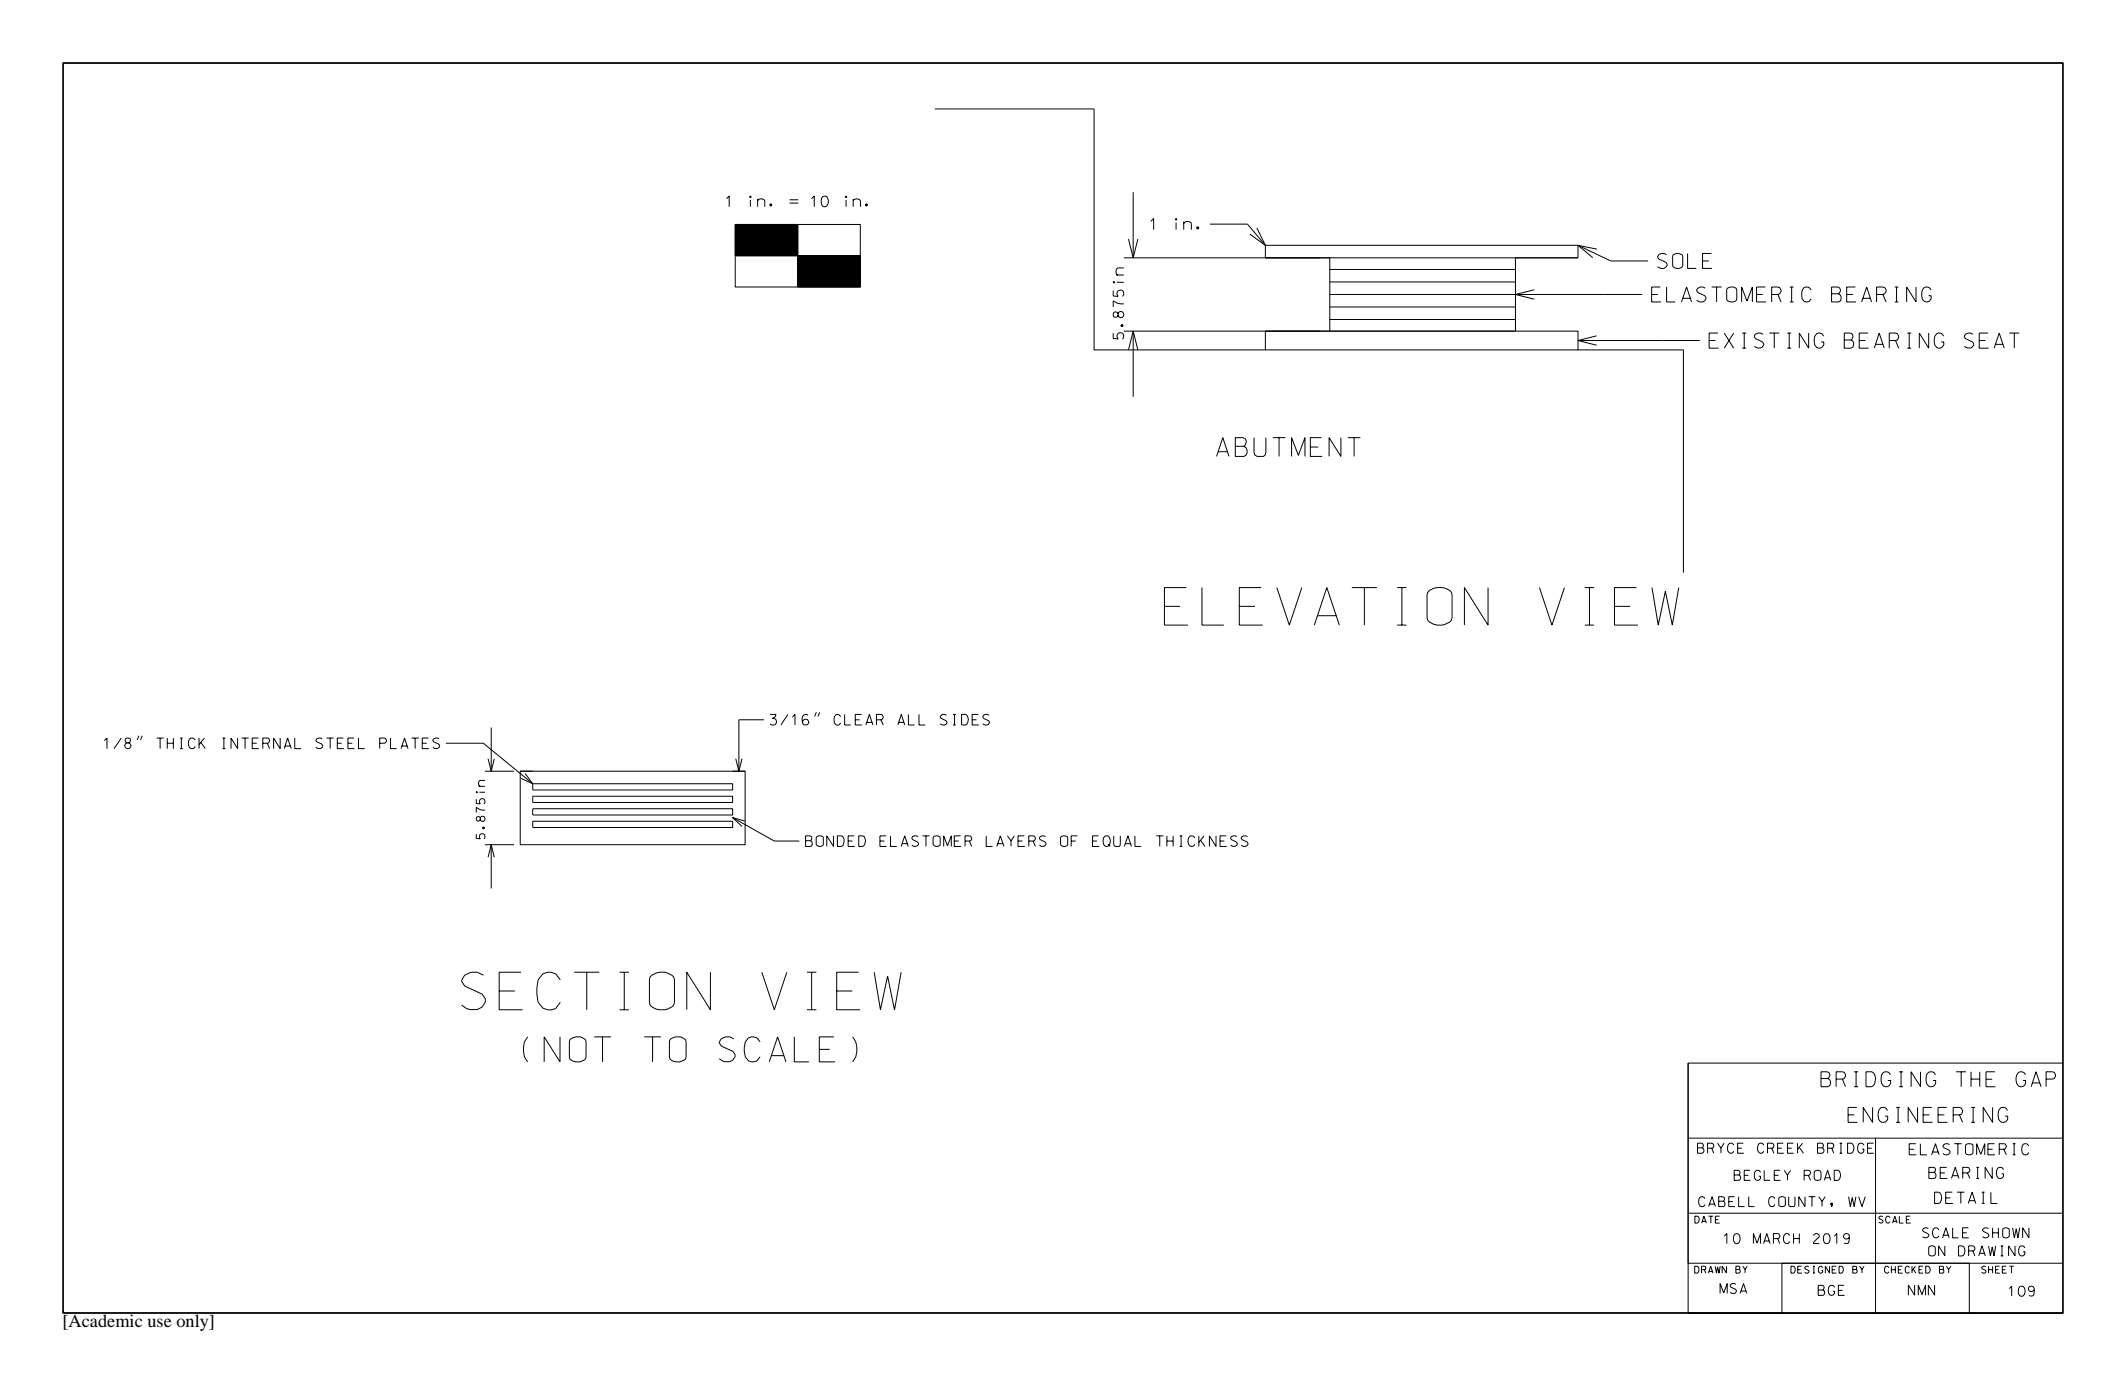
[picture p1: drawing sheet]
<svg xmlns="http://www.w3.org/2000/svg" width="432mm" height="279mm" viewBox="0 0 432 279" stroke-linecap="round" stroke-linejoin="round" font-family="sans-serif">
<path d="M12.8 266.3v.3h406.2v-253.8h-406.2v253.8" fill="none" stroke="#000" stroke-width=".25"/>
<g fill="none" stroke="#000" stroke-width=".2">
<path d="M12.8 12.7h406.2v254h-406.2zM189.9 22.1h32.3v48.9h34.8M230.2 39v13.4M149.3 51.9h.1M149.3 45.6h25.4v12.7h-25.4zM149.3 51.9h25.4M149.3 46.5l5.5 5.4 6.4-6.3 .8 .8-5.5 5.5M149.3 46.8l5.1 5.1 6.4-6.3 1.2 1.2-5.2 5.1M149.3 48.2l3.7 3.7 6.5-6.3 2.5 2.6-3.8 3.7M149.3 48.6l3.4 3.3 6.4-6.3 2.9 2.9-3.4 3.4M149.3 49.4l2.5 2.5 6.4-6.3 3.8 3.8M149.3 49.7l2.1 2.2 6.5-6.3 4.1 4.1"/>
<path d="M149.3 51.1l.8 .8 6.4-6.3 5.5 5.5-.8 .8M149.3 51.9l6.4-6.3 12.8 12.7M149.3 51.7l6.2-6.1 6.4 6.3M149.3 51.6l6-6 6.4 6.3M149.3 51.4l5.9-5.8 6.4 6.3M149.3 51.4l5.8-5.8 6.4 6.3M149.3 51.2l5.6-5.6 6.4 6.3 .7-.6M149.3 51l5.5-5.4 6.4 6.3M149.3 50.9l5.3-5.3 6.4 6.3M149.3 50.7l5.1-5.1 6.4 6.3M149.3 50.6l5-5 6.5 6.3 1.2-1.2M149.3 50.4l4.9-4.8 6.4 6.3"/>
<path d="M149.3 50.1l4.5-4.5 6.5 6.3M149.3 50l4.5-4.4 6.4 6.3M149.3 49.8l4.3-4.2 6.4 6.3M149.3 49.6l4.1-4 6.4 6.3M149.3 49.5l3.9-3.9 6.5 6.3M149.3 49.3l3.7-3.7 6.5 6.3M149.3 48.9l3.4-3.3 6.4 6.3M149.3 48.6l3-3 6.4 6.3M149.3 48.4l2.8-2.8 6.4 6.3M149.3 48.2l2.7-2.6 6.4 6.3M149.3 47.8l2.3-2.2 6.4 6.3M149.3 47.5l1.9-1.9 6.5 6.3 4.3-4.3"/>
<path d="M149.3 47.4l1.9-1.8 6.4 6.3 4.4-4.3M149.3 47.2l1.7-1.6 6.4 6.3M149.3 46.9l1.4-1.3 6.4 6.3M149.3 46.8l1.3-1.2 6.4 6.3M149.3 46.5l.9-.9 6.5 6.3M149.3 46.3l.7-.7 6.5 6.3M149.3 46.1l.5-.5 6.4 6.3M149.3 45.8l.3-.2 6.4 6.3M149.3 45.6l6.4 6.3M149.3 45.7l6.3 6.2M149.3 45.7l6.2 6.2M149.3 45.8l6.2 6.1"/>
<path d="M149.3 45.8l6.1 6.1M149.3 45.9l6 6M149.3 46l6 5.9M149.3 46.1l5.9 5.8M149.3 46.1l5.8 5.8M149.3 46.2l5.7 5.7M149.3 46.3l5.7 5.6M149.3 46.3l5.6 5.6M149.3 46.4l5.6 5.5M149.3 46.4l5.5 5.5M149.3 46.5l5.4 5.4M149.3 46.6l5.4 5.3"/>
<path d="M149.3 46.6l5.3 5.3M149.3 46.7l5.3 5.2M149.3 46.7l5.2 5.2M149.3 46.8l5.2 5.1M149.3 46.8l5.1 5.1M149.3 46.9l5 5M149.3 47l5 4.9M149.3 47.2l4.7 4.7M149.3 47.3l4.7 4.6M149.3 47.4l4.5 4.5M149.3 47.5l4.5 4.4M149.3 47.6l4.4 4.3"/>
<path d="M149.3 47.6l4.3 4.3M149.3 47.8l4.2 4.1M149.3 47.8l4.1 4.1M149.3 47.9l4 4M149.3 48l3.9 3.9M149.3 48.1l3.9 3.8M149.3 48.1l3.8 3.8M149.3 48.2l3.8 3.7M149.3 48.2l3.7 3.7M149.3 48.3l3.7 3.6M149.3 48.3l3.6 3.6M149.3 48.4l3.6 3.5"/>
<path d="M149.3 48.4l3.5 3.5M149.3 48.5l3.5 3.4M149.3 48.6l3.3 3.3M149.3 48.7l3.2 3.2M149.3 48.8l3.2 3.1M149.3 48.9l3 3M149.3 49l3 2.9M149.3 49.3l2.6 2.6M149.3 49.5l2.5 2.4M149.3 49.5l2.4 2.4M149.3 49.6l2.3 2.3M149.3 49.7l2.3 2.2"/>
<path d="M149.3 49.9l2 2M149.3 50l1.9 1.9M149.3 50.1l1.9 1.8M149.3 50.1l1.8 1.8M149.3 50.2l1.8 1.7M149.3 50.2l1.7 1.7M149.3 50.3l1.6 1.6M149.3 50.4l1.6 1.5M149.3 50.4l1.5 1.5 6.4-6.3-6.4 6.3M149.3 50.4l1.5 1.5M149.3 50.5l1.4 1.4M149.3 50.6l1.3 1.3"/>
<path d="M149.3 50.7l1.3 1.2M149.3 50.7l1.2 1.2M149.3 50.9l1.1 1M149.3 51l.9 .9M149.3 51.1l.9 .8M149.3 51.2l.7 .7M149.3 51.4l.6 .5M149.3 51.4l.5 .5M149.3 51.6l.4 .3M149.3 51.6l.3 .3M149.3 51.7l.2 .2M149.3 51.8l.2 .1"/>
<path d="M149.3 45.6h.1M149.4 45.6h-.1M149.4 45.6l6.4 6.3 6.2-6.2M149.4 45.6l-.1 .1M149.5 45.6l-.2 .2M149.5 45.6l6.4 6.3 6.1-6.1M149.6 45.6l-.3 .3 6 6M149.6 45.6l-.3 .3M149.6 45.6l6.5 6.3M149.7 45.6l-.4 .4M149.7 45.6l6.4 6.3 5.9-5.8-.5-.5-6.4 6.3-5.8-5.8M149.8 45.6l-.5 .4 6 5.9"/>
<path d="M149.8 45.6l-.5 .4M149.8 45.6l-.5 .5M149.9 45.6l6.4 6.3M149.9 45.6l-.6 .5M149.9 45.6l6.5 6.3M150 45.6l-.7 .6M150.1 45.6l-.8 .8M150.1 45.6l6.4 6.3M150.2 45.6l-.9 .8M150.2 45.6l6.4 6.3M150.2 45.6l-.9 .9M150.3 45.6l-1 1"/>
<path d="M150.3 45.6l6.4 6.3M150.4 45.6l6.4 6.3M150.4 45.6l-1.1 1M150.4 45.6l-1.1 1.1M150.5 45.6l-1.2 1.1M150.5 45.6l6.4 6.3M150.5 45.6l-1.2 1.2M150.5 45.6l6.5 6.3M150.7 45.6l-1.4 1.4M150.7 45.6l6.5 6.3M150.8 45.6l-1.5 1.5M150.8 45.6l6.4 6.3"/>
<path d="M150.9 45.6l-1.6 1.5M150.9 45.6l6.4 6.3M150.9 45.6l-1.6 1.6M151 45.6l-1.7 1.7M151 45.6l6.4 6.3M151.1 45.6l-1.8 1.7M151.1 45.6l6.4 6.3M151.1 45.6l-1.8 1.8M151.3 45.6l-2 2M151.4 45.6l-2.1 2.1M151.4 45.6l6.4 6.3M151.4 45.6l6.5 6.3 4.1-4.1"/>
<path d="M151.5 45.6l-2.2 2.2M151.6 45.6l-2.3 2.3M151.7 45.6l-2.4 2.3 4 4M151.7 45.6l-2.4 2.3M151.7 45.6l6.4 6.3M151.7 45.6l6.5 6.3M151.8 45.6l-2.5 2.4M151.8 45.6l6.5 6.3M151.8 45.6l-2.5 2.5M151.9 45.6l-2.6 2.6M151.9 45.6l6.4 6.3M152 45.6l-2.7 2.7"/>
<path d="M152 45.6l6.5 6.3M152.2 45.6l-2.9 2.8M152.2 45.6l-2.9 2.9M152.2 45.6l6.4 6.3M152.3 45.6l-3 2.9M152.3 45.6l6.4 6.3M152.4 45.6l-3.1 3M152.4 45.6l-3.1 3.1M152.4 45.6l6.4 6.3M152.5 45.6l-3.2 3.1M152.5 45.6l-3.2 3.2M152.5 45.6l6.4 6.3"/>
<path d="M152.5 45.6l6.5 6.3M152.6 45.6l-3.3 3.3M152.6 45.6l6.4 6.3M152.8 45.6l-3.5 3.4M152.8 45.6l6.4 6.3M152.8 45.6l-3.5 3.5M152.9 45.6l-3.6 3.5M152.9 45.6l-3.6 3.6M152.9 45.6l6.4 6.3 2.7-2.7M153 45.6l-3.7 3.6M153 45.6l6.4 6.3 2.6-2.6M153.1 45.6l-3.8 3.8 2.6 2.5"/>
<path d="M153.1 45.6l-3.8 3.8M153.1 45.6l6.4 6.3 2.5-2.4M153.2 45.6l-3.9 3.9 2.5 2.4M153.2 45.6l-3.9 3.8M153.2 45.6l6.4 6.3 2.4-2.4-3.9-3.9M153.3 45.6l-4 4 2.4 2.3M153.3 45.6l-4 4 2.3 2.3M153.3 45.6l6.4 6.3 2.3-2.2-4.1-4.1M153.5 45.6l-4.2 4.1 2.3 2.2M153.5 45.6l-4.2 4.1M153.5 45.6l6.4 6.3M153.5 45.6l-4.2 4.2 2.1 2.1-2.1-2.1"/>
<path d="M153.5 45.6l-4.2 4.2M153.5 45.6l6.4 6.3 2.1-2-4.3-4.3-6.4 6.3M153.7 45.6l-4.4 4.3 2 2M153.7 45.6l-4.4 4.4 2 1.9M153.7 45.6l6.4 6.3M153.7 45.6l-4.4 4.4M153.9 45.6l6.4 6.3 1.7-1.6M153.9 45.6l-4.6 4.6M154 45.6l-4.7 4.6M154 45.6l-4.7 4.7M154 45.6l6.4 6.3 1.6-1.6M154.1 45.6l-4.8 4.8"/>
<path d="M154.1 45.6l6.4 6.3 1.5-1.4M154.3 45.6l6.4 6.3 1.3-1.3-5-5 5 5.1M154.3 45.6l-5 4.9M154.3 45.6l-5 5M154.5 45.6l-5.2 5.1 1.2 1.2M154.5 45.6l-5.2 5.2M154.5 45.6l6.4 6.3 1.1-1.1-1.1 1.1M154.6 45.6l-5.3 5.2 1.1 1.1M154.6 45.6l-5.3 5.2M154.6 51.9l6.4-6.3 1 1-5.3 5.3M154.6 45.6l6.4 6.3M154.6 45.6l-5.3 5.3"/>
<path d="M154.7 45.6l-5.4 5.3 1 1 6.4-6.3 5.3 5.3M154.7 45.6l-5.4 5.4 .9 .9M154.7 45.6l6.4 6.3M154.8 45.6l-5.5 5.5M154.8 45.6l6.5 6.3 .7-.7-5.6-5.6M154.9 45.6l-5.6 5.6M155 45.6l6.4 6.3M155 45.6l-5.7 5.6M155 45.6l-5.7 5.7M155 45.6l-5.7 5.7 .6 .6M155 45.6l6.5 6.3 .5-.5M155.3 45.6l-6 5.9 .4 .4 6.4-6.3 5.9 5.9-.4 .4"/>
<path d="M155.3 45.6l-6 5.9 .4 .4M155.3 45.6l6.4 6.3 .3-.3M155.4 45.6l-6.1 6.1 .2 .2M155.4 45.6l-6.1 6M155.4 45.6l6.4 6.3 .2-.2M155.5 45.6l-6.2 6.2M155.5 45.6l12.8 12.7M155.6 45.6l-6.3 6.3M155.6 45.6l12.8 12.7M155.7 45.6l-6.4 6.3M155.9 45.6l6.1 6.2M155.9 45.6l-6.4 6.3"/>
<path d="M155.9 45.6l-6.5 6.3-.1-.1M155.9 45.6l6.1 6.1-.3 .2M156 45.6l-6.4 6.3-.3-.3M156 45.6l6 6M156 45.6l-6.4 6.3M156.1 45.6l-6.5 6.3M156.1 45.6l5.9 5.9-.4 .4M156.1 45.6l-6.4 6.3M156.2 45.6l5.8 5.8M156.2 45.6l-6.4 6.3M156.2 45.6l-6.4 6.3-.5-.5M156.3 45.6l-6.4 6.3"/>
<path d="M156.3 45.6l5.7 5.7-.6 .6M156.4 45.6l-6.4 6.3-.7-.7M156.4 45.6l-6.4 6.3M156.6 45.6l5.4 5.4M156.6 45.6l-6.4 6.3M156.6 45.6l-6.5 6.3-.8-.8M156.6 45.6l5.4 5.3M156.8 45.6l-6.4 6.3-1.1-1M156.8 45.6l5.2 5.2M156.8 45.6l-6.4 6.3M156.9 45.6l5.1 5.1M156.9 45.6l5.1 5.1-5.2-5.1-6.4 6.3-1.1-1.1"/>
<path d="M156.9 45.6l-6.4 6.3M157 45.6l-6.4 6.3M157 45.6l5 5M157.1 45.6l-6.4 6.3-1.4-1.3M157.1 45.6l-6.4 6.3-1.4-1.4M157.1 45.6l-6.4 6.3M157.2 45.6l4.8 4.8-1.5 1.5-6.4-6.3-4.8 4.7M157.2 45.6l4.8 4.8M157.2 45.6l4.8 4.7M157.3 45.6l-6.4 6.3M157.4 45.6l4.6 4.6M157.4 45.6l-6.4 6.3"/>
<path d="M157.5 45.6l4.5 4.5M157.5 45.6l-6.4 6.3M157.6 45.6l-6.4 6.3M157.6 45.6l4.4 4.4M157.8 45.6l4.2 4.2M157.8 45.6l-6.4 6.3M157.8 45.6l4.2 4.1M157.9 45.6l-6.4 6.3M157.9 45.6l-6.3 6.3M158 45.6l4 4M158 45.6l-6.4 6.3M158.1 45.6l-6.4 6.3"/>
<path d="M158.1 45.6l3.9 3.9M158.2 45.6l3.8 3.9M158.2 45.6l-6.4 6.3M158.2 45.6l-6.5 6.3M158.2 45.6l3.8 3.8M158.3 45.6l-6.4 6.3M158.3 45.6l3.7 3.7M158.3 45.6l3.7 3.6M158.4 45.6l-6.5 6.3M158.4 45.6l3.6 3.6M158.4 45.6l-6.4 6.3-2.7-2.6M158.5 45.6l3.5 3.5"/>
<path d="M158.5 45.6l-6.4 6.3-2.8-2.8M158.5 45.6l3.5 3.4M158.6 45.6l-6.4 6.3-2.9-2.9M158.6 45.6l3.4 3.4M158.6 45.6l-6.3 6.3M158.7 45.6l3.3 3.3-3 3M158.7 45.6l-6.4 6.3M158.7 45.6l-6.4 6.3-3-3M158.7 45.6l3.3 3.2-3.1 3.1M158.8 45.6l-6.4 6.3-3.1-3M158.8 45.6l3.2 3.2-3.1 3.1 3.1-3.1zM158.9 45.6l-6.4 6.3"/>
<path d="M158.9 45.6l-6.5 6.3-3.1-3.1M158.9 45.6l3.1 3.1-3.2 3.2M158.9 45.6l-6.4 6.3-3.2-3.2M159 45.6l-6.5 6.3M159 45.6l3 3M159 45.6l3 3-3.3 3.3M159 45.6l-6.4 6.3M159 45.6l3 2.9-3.4 3.4M159.1 45.6l-6.3 6.3M159.2 45.6l-6.4 6.3M159.2 45.6l2.8 2.8M159.2 45.6l2.8 2.8-3.5 3.5"/>
<path d="M159.2 45.6l2.8 2.7-3.6 3.6M159.3 45.6l-6.4 6.3M159.3 45.6l2.7 2.7-3.6 3.6 3.6-3.6M159.3 45.6l2.7 2.6M159.3 45.6l-6.3 6.3M159.5 45.6l-6.4 6.3M159.5 45.6l2.5 2.5M159.6 45.6l2.4 2.4M159.6 45.6l-6.4 6.3M159.7 45.6l-6.5 6.3M159.7 45.6l2.3 2.3M159.7 45.6l-6.4 6.3"/>
<path d="M159.7 45.6l2.3 2.2-4.1 4.1-6.4-6.3-2.2 2.2M159.9 45.6l2.1 2.1M159.9 45.6l-6.4 6.3M159.9 45.6l-6.3 6.3-4.3-4.2M159.9 45.6l2.1 2-4.3 4.3-6.4-6.3-2 2M160 45.6l-6.4 6.3-4.3-4.3M160 45.6l2 2M160 45.6l-6.4 6.3M160.1 45.6l1.9 1.9-4.4 4.4 4.4-4.5M160.1 45.6l1.9 1.9M160.1 45.6l-6.4 6.3-4.4-4.3M160.1 45.6l-6.4 6.3"/>
<path d="M160.2 45.6l-6.5 6.3-4.4-4.4M160.2 45.6l1.8 1.8M160.2 45.6l-6.4 6.3M160.2 45.6l1.8 1.7M160.2 45.6l1.8 1.8-4.5 4.5M160.2 45.6l-6.4 6.3-4.5-4.5M160.3 45.6l-6.4 6.3-4.6-4.6M160.3 45.6l1.7 1.7-4.7 4.6M160.3 45.6l1.7 1.7M160.4 45.6l-6.4 6.3-4.7-4.6M160.4 45.6l-6.4 6.3M160.4 45.6l1.6 1.6"/>
<path d="M160.4 45.6l1.6 1.6-4.7 4.7M160.4 45.6l1.6 1.5M160.4 45.6l-6.3 6.3-4.8-4.7M160.5 45.6l-6.4 6.3-4.8-4.8M160.5 45.6l1.5 1.5-4.9 4.8M160.5 45.6l1.5 1.5M160.6 45.6l1.4 1.4M160.6 45.6l1.4 1.4-4.9 4.9M160.6 45.6l-6.4 6.3-4.9-4.8M160.7 45.6l-6.4 6.3M160.7 45.6l1.3 1.4M160.7 45.6l1.3 1.3-5 5"/>
<path d="M160.7 45.6l1.3 1.2M160.9 45.6l-6.4 6.3M160.9 45.6l1.1 1.1-5.2 5.2M160.9 45.6l1.1 1.1M161 45.6l-6.4 6.3M161 45.6l1 .9M161 45.6l1 1-5.4 5.3M161.1 45.6l-6.4 6.3M161.1 45.6l.9 .9-5.4 5.4M161.1 45.6l.9 .9M161.2 45.6l-6.4 6.3M161.3 45.6l-6.5 6.3"/>
<path d="M161.3 45.6l.7 .8-5.6 5.5M161.3 45.6l-6.4 6.3M161.3 45.6l.7 .7M161.4 45.6l-6.4 6.3M161.4 45.6l.6 .6M161.4 45.6l.6 .5M161.5 45.6l-6.5 6.3M161.5 45.6l.5 .5-5.8 5.8M161.5 45.6l.5 .5M161.6 45.6l-6.4 6.3M161.6 45.6l.4 .4M161.6 45.6l.4 .3"/>
<path d="M161.6 45.6l-6.3 6.3M161.7 45.6l.3 .3M161.7 45.6l.3 .3-6 6M161.7 45.6l-6.4 6.3M161.7 51.9l.3-.3-.3 .3M161.8 45.6l.2 .2-.2-.2M161.8 45.6l-6.4 6.3M161.8 45.6l.2 .2-6.2 6.1-6.4-6.3-.1 .1M161.9 45.6h.1M162 45.6l-6.5 6.3M162 45.6h.1M162 58.3h.1"/>
<path d="M162 46.3l-.7-.7-6.4 6.3M162 45.6l-6.3 6.3M162 46.1l-5.8 5.8M162 47.2l-4.7 4.7M162 47.7l-4.2 4.2M162 48.4l-3.5 3.5M162 50l-1.9 1.9 1.9-1.9M162 50.6l-1.4 1.3M162 50.7l-1.2 1.2M162 51.8l-.1 .1M162 45.6h-12.7v6.3M162 45.6v12.7"/>
<path d="M162 58.1l6.2-6.2 6.4 6.4M162 57.9l6-6 6.4 6.4M162 57.8l5.9-5.9 6.4 6.4 .4-.4M162 57.7l5.8-5.8 6.4 6.4M162 56.8l4.9-4.9 6.4 6.4 1.4-1.4-4.9-5 4.9 4.9M162 56.7l4.8-4.8 6.4 6.4M162 56.3l4.4-4.4 6.5 6.4M162 56.2l4.3-4.3 6.4 6.4M162 56.1l4.2-4.2 6.4 6.4M162 56l4.1-4.1 6.4 6.4M162 55.8l2.5 2.5-2.5-2.5 3.9-3.9 6.5 6.4M162 55.8l3.9-3.9 6.4 6.4"/>
<path d="M162 48.2l-2.6-2.6-6.4 6.3M162 55.6l3.7-3.7 6.5 6.4M162 54.9l3-3 6.4 6.4 3.3-3.4M162 54.6l2.7-2.7 6.5 6.4 3.5-3.6M162 54.5l2.6-2.6 6.5 6.4 3.6-3.7M162 54.5l2.6-2.6 6.4 6.4 3.7-3.7M162 54.3l2.4-2.4 6.5 6.4 3.8-3.9M162 54.3l2.4-2.4 6.4 6.4M162 53.9l2-2 6.4 6.4M162 53.8l1.9-1.9 6.4 6.4M162 53.7l1.8-1.8 6.4 6.4M162 53.6l1.7-1.7 6.4 6.4"/>
<path d="M162 53.6l1.6-1.7 6.4 6.4M162 50.5l-4.9-4.9 4.9 4.9M162 53.2l1.2-1.3 6.5 6.4M162 53l1.2-1.1 6.4 6.4M162 53l1-1.1 6.4 6.4 5.3-5.3M162 52.9l.9-1 6.5 6.4M162 52.7l.8-.8 6.5 6.4 5.4-5.5M162 52.5l.6-.6 6.5 6.4M162 52.4l.5-.5 6.4 6.4 5.8-5.8M162 52.2l.3-.3 6.4 6.4M162 52l.1-.1 6.5 6.4 6.1-6.2M162 52.1l6.2 6.2"/>
<path d="M162 52.2l6.1 6.1M162 52.3l6 6M162 52.4l5.9 5.9M162 52.6l5.7 5.7M162 52.8l5.5 5.5M162 53l5.3 5.3M162 53.1l5.2 5.2M162 53.3l5 5M162 53.5l4.8 4.8M162 53.6l4.8 4.7M162 53.6l4.7 4.7M162 53.7l4.6 4.6"/>
<path d="M162 53.8l4.5 4.5M162 53.9l4.4 4.4M162 54.2l4.2 4.1M162 54.3l4 4M162 54.4l3.9 3.9M162 54.5l3.8 3.8M162 54.6l3.7 3.7M162 54.7l3.6 3.6M162 54.9l3.5 3.4M162 55l3.1-3.1-3.1 3.1 3.3 3.3M162 55.1l3.2 3.2M162 55.6l2.7 2.7"/>
<path d="M162 55.6l2.7 2.7-2.7-2.7M162 55.8l2.5 2.5M162 55.9l2.4 2.4M162 56l2.3 2.3M162 56.1l2.2 2.2M162 56.2l2.1 2.1M162 56.3l2 2M162 56.4l1.9 1.9M162 56.5l1.8 1.8M162 56.6l1.7 1.7M162 56.7l1.7 1.6M162 56.7l1.6 1.6"/>
<path d="M162 56.8l1.5 1.5M162 57l5.1-5.1-5.1 5.2 1.2 1.2M162 57.2l1.2 1.1M162 57.2l1.1 1.1-1.1-1.1M162 57.3l1 1M162 57.4l.9 .9M162 57.6l.7 .7M162 57.7l.6 .6M162 57.7l.5 .6-.5-.5M162 57.9l.5 .4M162 57.9l.4 .4-.4-.4M162 58l.3 .3"/>
<path d="M162 58.1l.2 .2M162 58.2l.1 .1M162 46.5l-5.4 5.4M162 46.8l-5.1 5.1M162 48l-3.8 3.9M162 48.1l-3.8 3.8M162 49.1l-2.8 2.8M162 50.2l-1.7 1.7M162 50.3l-1.6 1.6M162 50.9l-1 1M162 51l-.9 .9M162 51.1l-.9 .8"/>
<path d="M162 51.4l-.5 .5M162 57.3l1 1 6.4-6.4 5.3 5.4-1 1M162 52.1l6.1 6.2M162 52.5l5.8 5.8M162 52.7l5.6 5.6M162 52.8l5.4 5.5M162 53.2l5.1 5.1M162 53.4l4.9 4.9M162 54l4.3 4.3M162 54.6l3.6 3.7M162 54.8l3.5 3.5M162 54.9l3.3 3.4"/>
<path d="M162 55.3l3 3M162 55.7l2.6 2.6M162 56.8l1.4 1.5M162 57l1.2 1.3M162 57.2l1.1 1.1M162 57.4l.8 .9M162 57.8l.5 .5M162 57.9l.3 .4M162 58l.2 .3M162 52.8l.9-.9-.9 .9M162 50l-4.3-4.4-6.5 6.3M162 45.8l-6.1 6.1"/>
<path d="M162 46l-5.9 5.9M162 46.3l-5.6 5.6M162 47.4l-4.5 4.5M162 47.9l-4 4M162 48.6l-3.3 3.3M162 50.3l-4.7-4.7-6.5 6.3-1.5-1.5M162 46.7l-5.2 5.2M162 47.8l-4.2 4.1M162 49l-2.9 2.9M162 45.9l-.3-.3-6.4 6.3M162 46.2l-.6-.6-6.4 6.3M162 51.3l-.6 .6"/>
<path d="M162 45.7l-.1-.1-6.4 6.3-6.2-6.1M162 49.2l-2.8 2.7M162 49.3l-2.6 2.6M162 48l-2.4-2.4-6.4 6.3M162 50.6l-1.3 1.3M162 50.8l-1.2 1.1M162 45.7l-6.2 6.2M162 46.2l-5.7 5.7M162 46l-.4-.4-6.4 6.3M162 46.7l-1.1-1.1-6.4 6.3M162 50.8l-1.1 1.1M162 51l-1 .9"/>
<path d="M162 51.9h-.1M162 47.8l-2.2-2.2-6.4 6.3-4.1-4.1M162 47.9l-2.4-2.3-6.4 6.3M162 49l-3.4-3.4-6.4 6.3-2.9-2.8M162 50.1l-4.5-4.5-6.4 6.3M162 46.9l-5 5M162 49.2l-2.7 2.7M162 49.4l-2.5 2.5M162 49.7l-2.2 2.2M162 50.1l-1.8 1.8M162 50.2l-4.6-4.6-6.4 6.3-1.7-1.6M162 49.6l-2.3 2.3"/>
<path d="M162 48.1l-2.5-2.5-6.4 6.3M162 49.2l-3.6-3.6-6.4 6.3-2.7-2.7M162 50l-4.4-4.4-6.4 6.3M162 47.1l-4.8 4.8M162 48l-3.9 3.9M162 48.4l-3.6 3.5M162 49.9l-2 2M162 50l-2 1.9M162 51.7l-.2 .2M162 51.9h.1M162 51.4l-.6 .5M162 51.8l-6.2-6.2-6.4 6.3-.1-.1"/>
<path d="M162 49.8l-2.1 2.1M162 50.5l-1.4 1.4M162 46.8l-1.2-1.2-6.5 6.3M162 50.2l-1.8 1.7M162 51.6l-.4 .3M162 49.8l-4.2-4.2-6.4 6.3M162 45.9l-6 6M162 47l-4.9 4.9M162 48.2l-3.7 3.7M162 50.2l-4.6-4.6-6.4 6.3M162 51.3l-5.6-5.7-6.5 6.3-.6-.6M162 45.6l-6.4 6.3-6.3-6.3"/>
<path d="M162 46.2l-5.6 5.7 5.6-5.6M162 47.3l-4.6 4.6M162 48.6l-3.4 3.3M162 48.9l-3 3M162.1 51.9l6.2 6.4M162.1 51.9l-.1 .1M162.1 58.3l6.5-6.4-6.4 6.4M162.2 51.9l-.2 .2 .2-.2M162.2 51.9l6.4 6.4 6.1-6.1M162.2 58.3l6.4-6.4 6.1 6.1-.3 .3M162.2 51.9l-.2 .2M162.2 51.9l-.2 .3"/>
<path d="M162.3 51.9l-.3 .3M162.3 51.9l-.3 .4M162.3 51.9l6.5 6.4 5.9-5.9M162.4 51.9l-.4 .4M162.4 51.9l-.4 .5M162.4 51.9l6.4 6.4 5.9-5.9M162.4 58.3l6.4-6.4 5.9 5.9-.4 .5M162.5 51.9l-.5 .5M162.5 51.9l-.5 .6 .6-.6M162.6 51.9l6.4 6.4 5.7-5.7M162.6 58.3l6.4-6.4 5.7 5.8-.6 .6M162.6 51.9l-.6 .6"/>
<path d="M162.7 51.9l-.7 .7M162.7 51.9l6.4 6.4 5.6-5.6-.7-.8M162.8 51.9l-.8 .8M162.8 51.9l6.4 6.4 5.5-5.5M163 51.9l-1 1M163.2 51.9l-1.2 1.2M163.3 51.9l6.4 6.4 5-5M163.3 51.9l-1.3 1.4M163.3 51.9l-1.3 1.3M163.4 51.9l6.4 6.4M163.4 51.9l-1.4 1.4 5 5M163.4 51.9l6.5 6.4"/>
<path d="M163.5 51.9l-1.5 1.5M163.5 51.9l6.4 6.4M163.7 51.9l-1.7 1.7M163.7 51.9l-1.7 1.8M163.7 51.9l6.4 6.4M163.8 51.9l-1.8 1.8M163.8 58.3l6.4-6.4 4.5 4.5-1.8 1.9M163.9 51.9l-1.9 1.9M163.9 51.9l6.5 6.4M164 51.9l-2 2M164.1 58.3l-2.1-2.1 2.1 2.1M164.1 51.9l-2.1 2.1"/>
<path d="M164.1 51.9l6.5 6.4M164.1 58.3l6.5-6.4 4.1 4.2-2.2 2.2M164.2 51.9l-2.2 2.2M164.3 51.9l-2.3 2.3 2.3-2.3M164.3 51.9l6.4 6.4 4-4M164.3 51.9l-2.3 2.4M164.4 58.3l6.4-6.4 3.9 4-2.4 2.4M164.5 51.9l-2.5 2.5M164.5 51.9l6.4 6.4 3.8-3.8M164.5 51.9l-2.5 2.6M164.7 51.9l-2.7 2.7M164.7 51.9l-2.7 2.8"/>
<path d="M164.9 51.9l-2.9 2.9M164.9 51.9l6.4 6.4 3.4-3.4M165 51.9l6.4 6.4M165.1 51.9l6.4 6.4M165.1 51.9l-3.1 3.1 3.2 3.3M165.1 51.9l-3.1 3.2M165.2 51.9l6.4 6.4M165.2 51.9l-3.2 3.2 3.2 3.2M165.2 51.9l-3.2 3.2M165.2 51.9l6.5 6.4M165.3 51.9l6.4 6.4 3-3M165.3 51.9l-3.3 3.3 3 3.1-3-3"/>
<path d="M165.3 51.9l-3.3 3.4M165.4 51.9l6.4 6.4 2.9-2.9M165.4 51.9l-3.4 3.5 3 2.9M165.4 51.9l-3.4 3.4M165.5 51.9l6.4 6.4 2.8-2.8M165.5 51.9l-3.5 3.5 2.9 2.9M165.5 51.9l6.4 6.4M165.6 51.9l-3.6 3.6 2.8 2.8-2.8-2.8zM165.6 51.9l6.4 6.4 2.7-2.7M165.6 51.9l-3.6 3.7M165.7 51.9l-3.7 3.7M165.7 51.9l6.4 6.4 2.6-2.6"/>
<path d="M165.8 51.9l-3.8 3.9M166 51.9l-4 4M166 51.9l6.4 6.4M166.1 51.9l-4.1 4.1M166.2 58.3l-4.2-4.2 4.2 4.2M166.2 51.9l-4.2 4.2M166.2 51.9l6.4 6.4M166.3 51.9l-4.3 4.3M166.3 51.9l-4.3 4.4M166.4 51.9l-4.4 4.4M166.4 51.9l6.4 6.4M166.5 51.9l-4.5 4.6"/>
<path d="M166.6 51.9l-4.6 4.6M166.6 51.9l6.4 6.4 1.7-1.7M166.6 51.9l-4.6 4.7M166.7 51.9l-4.7 4.7M166.8 51.9l-4.8 4.8M166.9 51.9l-4.9 4.9M167 51.9l6.4 6.4M167 51.9l-5 5M167 51.9l6.5 6.4 1.2-1.3M167.1 51.9l-5.1 5.1 1.3 1.3-1.3-1.3M167.1 51.9l-5.1 5.1M167.1 51.9l6.4 6.4"/>
<path d="M167.2 51.9l6.4 6.4M167.2 51.9l-5.2 5.2 1.2 1.2M167.2 51.9l-5.2 5.3M167.3 51.9l6.4 6.4M167.3 51.9l-5.3 5.3M167.3 51.9l6.4 6.4 1-1-5.4-5.4-6.4 6.4M167.4 51.9l-5.4 5.4M167.4 51.9l6.4 6.4 .9-.9M167.4 51.9l-5.4 5.5M167.5 51.9l6.4 6.4 .8-.8-5.5-5.6-6.4 6.4M167.5 51.9l-5.5 5.5M167.5 51.9l6.5 6.4 .7-.8"/>
<path d="M167.6 51.9l-5.6 5.6 .8 .8M167.6 51.9l6.4 6.4M167.6 51.9l-5.6 5.6M167.6 51.9l-5.6 5.7M167.7 51.9l6.4 6.4M167.7 51.9l-5.7 5.7M167.7 51.9l6.5 6.4M167.8 51.9l-5.8 5.8M167.9 51.9l-5.9 6M168.1 51.9l-6.1 6.1M168.1 51.9l6.4 6.4 .2-.2M168.1 51.9l-6.1 6.2"/>
<path d="M168.3 51.9l-6.3 6.3M168.3 51.9l6.4 6.4M168.3 51.9l-6.3 6.4M168.4 51.9l-6.4 6.4M168.7 51.9l-6.4 6.4M168.8 51.9l-6.5 6.4M168.8 51.9l5.9 6M168.8 51.9l-6.4 6.4M168.9 51.9l-6.4 6.4M168.9 51.9l5.8 5.8M168.9 51.9l-6.3 6.4M169.1 51.9l-6.4 6.4"/>
<path d="M169.1 51.9l5.6 5.6M169.2 51.9l-6.4 6.4M169.3 51.9l5.4 5.5M169.3 51.9l-6.5 6.4M169.3 51.9l-6.4 6.4M169.4 51.9l-6.3 6.4M169.5 51.9l-6.4 6.4M169.5 51.9l5.2 5.3M169.5 51.9l5.2 5.2-1.1 1.2M169.5 51.9l5.2 5.2-1.2 1.2M169.7 51.9l5 5.1M169.7 51.9l-6.4 6.4"/>
<path d="M169.8 51.9l-6.4 6.4M169.9 51.9l-6.5 6.4-1.4-1.4 1.4 1.4M169.9 51.9l4.8 4.9M169.9 51.9l-6.4 6.4M169.9 51.9l4.8 4.8M170 51.9l-6.4 6.4M170.3 51.9l-6.4 6.4M170.3 51.9l4.4 4.5M170.3 51.9l4.4 4.4M170.6 51.9l-6.4 6.4M170.6 51.9l4.1 4.1M170.7 51.9l4 4.1"/>
<path d="M170.7 51.9l-6.4 6.4M170.9 51.9l3.8 3.9M170.9 51.9l-6.5 6.4M170.9 51.9l-6.4 6.4M170.9 51.9l3.8 3.8M171 51.9l-6.4 6.4 6.4-6.4 3.7 3.8M171 51.9l3.7 3.8M171 51.9l3.7 3.7M171 51.9l-6.4 6.4M171.2 51.9l3.5 3.6M171.2 51.9l-6.4 6.4M171.2 51.9l3.5 3.5"/>
<path d="M171.2 51.9l-6.3 6.4M171.3 51.9l-6.4 6.4 6.4-6.4 3.4 3.4M171.3 51.9l3.4 3.4M171.4 51.9l3.3 3.3M171.4 51.9l-6.4 6.4M171.5 51.9l-6.4 6.4 6.4-6.4 3.2 3.3-3.1 3.1M171.5 51.9l-6.4 6.4-3.1-3.1 3.3-3.3M171.5 51.9l3.2 3.2M171.6 51.9l3.1 3.2M171.6 51.9l-6.4 6.4M171.6 51.9l3.1 3.1M171.7 51.9l-6.5 6.4"/>
<path d="M171.7 51.9l-6.4 6.4M171.7 51.9l3 3.1M171.7 51.9l3 3M171.8 51.9l-6.5 6.4M171.8 51.9l-6.4 6.4-3.4-3.4M171.8 51.9l2.9 2.9M171.8 51.9l-6.3 6.4M171.9 51.9l-6.4 6.4M171.9 51.9l2.8 2.9-3.5 3.5-6.4-6.4-2.8 2.9M171.9 51.9l2.8 2.9M171.9 51.9l-6.4 6.4-3.5-3.5M171.9 51.9l2.8 2.8"/>
<path d="M172 51.9l-6.4 6.4M172 51.9l2.7 2.7M172 51.9l-6.3 6.4M172.2 58.3l-6.4-6.4-3.8 3.8 2.6 2.6M172.4 51.9l-6.5 6.4M172.4 51.9l2.3 2.4M172.4 51.9l-6.4 6.4M172.4 51.9l2.3 2.3-4.1 4.1-6.4-6.4-2.2 2.2M172.4 51.9l2.3 2.3M172.5 51.9l-6.3 6.4M172.6 51.9l-6.4 6.4M172.6 51.9l2.1 2.1"/>
<path d="M172.6 51.9l2.1 2.2M172.6 51.9l2.1 2.1-4.3 4.3M172.7 51.9l-6.4 6.4 6.4-6.4M172.7 51.9l2 2M172.8 51.9l-6.4 6.4M172.8 51.9l1.9 1.9M172.8 51.9l1.9 2-4.4 4.4M172.8 51.9l-6.4 6.4-4.4-4.5M172.9 51.9l1.8 1.9-4.5 4.5M172.9 51.9l1.8 1.9M172.9 51.9l-6.4 6.4M172.9 51.9l1.8 1.8"/>
<path d="M172.9 51.9l1.8 1.8-4.5 4.6M173 51.9l-6.4 6.4M173 51.9l1.7 1.7-4.7 4.7M173 51.9l1.7 1.8M173 51.9l-6.3 6.4M173.1 51.9l-6.4 6.4M173.1 51.9l1.6 1.7M173.2 51.9l-6.5 6.4M173.2 51.9l-6.4 6.4-4.8-4.8M173.2 51.9l1.5 1.5-4.9 4.9M173.2 51.9l1.5 1.5M173.2 51.9l-6.4 6.4"/>
<path d="M173.3 51.9l1.4 1.4M173.3 51.9l1.4 1.5-4.9 4.9M173.3 51.9l-6.4 6.4M173.3 51.9l-6.4 6.4-4.9-4.9M173.4 51.9l-6.4 6.4M173.4 51.9l-6.4 6.4-5-5M173.4 51.9l1.3 1.3M173.5 51.9l-6.5 6.4M173.5 51.9l-6.4 6.4-5.1-5.1M173.5 51.9l-6.4 6.4-5.1-5.2M173.6 51.9l1.1 1.2-5.2 5.2-6.4-6.4-1.1 1.1M173.6 51.9l1.1 1.2"/>
<path d="M173.7 51.9l1 1.1M173.7 51.9l-6.4 6.4M173.7 51.9l-6.4 6.4-5.3-5.2 5.2 5.2M173.7 51.9l1 1M173.7 51.9l-6.3 6.4-5.4-5.4 5.4 5.4M173.8 51.9l.9 .9M173.8 51.9l-6.4 6.4M173.9 51.9l-6.4 6.4-5.5-5.5M173.9 51.9l.8 .8M173.9 51.9l-6.4 6.4M174 51.9l-6.5 6.4M174 51.9l.7 .8"/>
<path d="M174 51.9l-6.4 6.4-5.6-5.6M174 51.9l.7 .7M174.1 51.9l-6.4 6.4M174.1 51.9l.6 .7M174.1 51.9l.6 .6M174.2 51.9l-6.5 6.4M174.2 51.9l.5 .6M174.3 51.9l-6.4 6.4M174.3 51.9l.4 .5M174.3 51.9l.4 .4M174.3 51.9l-6.3 6.4-6-5.9M174.4 51.9l.3 .4"/>
<path d="M174.4 51.9l.3 .3M174.4 51.9l-6.4 6.4M174.5 51.9l-6.4 6.4M174.5 51.9l.2 .2M174.7 51.9l-6.5 6.4M174.7 51.9v.1M174.7 51.9l-6.4 6.4M174.7 58.3h.1M174.7 51.9h.1M174.7 51.9v6.4h-12.7M174.7 54.1l-4.2 4.2-6.4-6.4-2.1 2.1 4.3 4.3M174.7 53.1l-1.2-1.2 1.2 1.3-5.1 5.1"/>
<path d="M174.7 53.5l-1.6-1.6 1.6 1.6-4.7 4.8M174.7 54.6l-2.6-2.7-6.4 6.4M174.7 56.2l-4.2-4.3-6.4 6.4M174.7 56.5l-4.6-4.6-6.4 6.4M174.7 51.9l-6.3 6.4M174.7 52.3l-6 6M174.7 52.6l-5.6 5.7M174.7 53.2l-5.1 5.1M174.7 53.6l-4.7 4.7M174.7 53.9l-4.4 4.4M174.7 55.1l-3.1 3.2M174.7 55.5l-2.8 2.8"/>
<path d="M174.7 55.8l-2.4 2.5M174.7 56.2l-2.1 2.1M174.7 56.7l-1.6 1.6M174.7 57.4l-.9 .9M174.7 57.6l-.7 .7M174.7 57.7l-.5 .6M174.7 57.8l-.5 .5M174.7 58l-.3 .3M174.7 58.1l-.1 .2M174.7 55.2l-3.3-3.3-6.4 6.4M174.7 56l-4-4.1-6.4 6.4M174.7 55l-3.3 3.3"/>
<path d="M174.7 58.2l-6.3-6.3-6.4 6.4M174.7 55.6l-3.6-3.7-6.5 6.4M174.7 56.3l-4.3-4.4-6.5 6.4M174.7 56.7l-4.7-4.8-6.4 6.4M174.7 54.1l-4.2 4.2M174.7 55.3l-2.9 3M174.7 52.4l-.5-.5-6.4 6.4-5.8-5.8M174.7 57.6l-.6 .7M174.7 52.2l-.3-.3-6.4 6.4M174.7 52.1l-.1-.2-6.4 6.4-6.2-6.2M174.7 58.2l-.1 .1M174.7 56l-2.2 2.3"/>
<path d="M174.7 56.1l-2.2 2.2M174.7 56.6l-1.7 1.7M174.7 54.4l-2.4-2.5-6.4 6.4-3.9-3.9 3.8 3.9M174.7 55.7l-2.6 2.6M174.7 56.4l-1.9 1.9M174.7 56.7l-1.5 1.6M174.7 56.9l-1.3 1.4M174.7 52l-6.2 6.3M174.7 52.4l-.4-.5-6.4 6.4M174.7 57.2l-1.1 1.1M174.7 52l-.1-.1-6.4 6.4M174.7 54.5l-2.6-2.6-6.4 6.4-3.7-3.7 3.7 3.7"/>
<path d="M174.7 54.3l-2.4-2.4-6.4 6.4M174.7 55.7l-3.8-3.8-6.4 6.4M174.7 52.9l-5.4 5.4M174.7 53.9l-4.3 4.4M174.7 54.2l-4.1 4.1M174.7 54.6l-3.6 3.7 3.6-3.6M174.7 55.7l-2.5 2.6M174.7 56.2l-2 2.1 2-2M174.7 56.8l-1.5 1.5M174.7 54.1l-2.2-2.2-6.4 6.4-4.1-4.1 4.1 4.1M174.7 53.2l-5 5.1 5-5-1.3-1.4 1.3 1.4M174.7 55.4l-3.4-3.5-6.4 6.4"/>
<path d="M174.7 54.3l-4 4M174.7 54.9l-3.4 3.4M174.7 55.5l-2.7 2.8M174.7 56.8l-1.5 1.5-6.4-6.4-4.8 4.9 1.5 1.5M174.7 56.7l-1.6 1.6-6.4-6.4-4.7 4.7 1.7 1.7M174.7 56.9l-4.9-5-6.4 6.4-1.4-1.4M174.7 54.4l-2.5-2.5-6.4 6.4M174.7 56l-4.1-4.1-6.4 6.4M174.7 56.2l-4.3-4.3-6.4 6.4M174.7 56.4l-4.4-4.5-6.4 6.4M174.7 56.6l-4.6-4.7-6.4 6.4M174.7 53.1l-5.2 5.2"/>
<path d="M174.7 53.4l-4.8 4.9M174.7 53.8l-4.4 4.5M174.7 54.4l-3.9 3.9M174.7 54.5l-3.7 3.8M174.7 55.1l-3.2 3.2M174.7 55.5l-3.6-3.6-6.4 6.4M174.7 52.9l-5.3 5.4M174.7 58.1l-.2 .2M174.7 58.2l-6.5-6.3-6.2 6.2 .1 .2M174.7 53l-1.1-1.1-6.4 6.4M174.7 57l-1.3 1.3M174.7 57.7l-.6 .6"/>
<path d="M174.7 58.2l-6.2-6.3-6.4 6.4M174.7 52.1l-6.2 6.2M174.7 52.2l-6 6.1M174.7 52.6l-5.7 5.7M174.7 56.5l-1.8 1.8-6.4-6.4-4.5 4.5 1.9 1.9M174.7 56l-2.3 2.3M174.7 56.3l-1.9 2M174.7 57.5l-.7 .8M174.7 58.2v.1M174.7 57.9l-.4 .4M174.7 55.8l-3.9-3.9-6.4 6.4M174.7 55.5l-3.5-3.6-6.4 6.4"/>
<path d="M174.7 57l-5.1-5.1-6.4 6.4M174.7 57.6l-5.6-5.7-6.5 6.4M174.7 58l-6-6.1-6.4 6.4-.3-.3M174.7 58.1l-6.2-6.2-6.4 6.4M174.7 52.4l-5.8 5.9M174.7 52.8l-5.5 5.5M174.7 53l-5.3 5.3M174.7 53.7l-4.6 4.6M174.7 54l-4.2 4.3M174.7 55.2l-3 3.1M174.7 55.3l-3 3M228.2 52.4h92.3"/>
<path d="M229.2 48.5l1 3.9 .9-3.9M245.7 45.5h7.7l3.6 4.3M255.3 46.3l1.7 3.5-3.2-2.3M257 49.8v2.6h13.1v14.8M257 49.8h63.5M270.1 59.8h63.5M270.1 57.3h37.7M270.1 54.7h37.7M311.6 58.8l-3.8 1 3.8 .9M320.5 52.4h-12.7v14.8h-79.6M320.5 49.8v2.6M320.5 49.8l6.6 3.2h7.7"/>
<path d="M324.3 50.6l-3.8-.8 3 2.5M229.2 71l1-3.8 .9 3.8M230.2 67.2v13.4M257 67.2h63.5v3.8h-63.5zM270.1 62.3h37.7M270.1 64.9h37.7M320.5 71h21.4v45.3M320.5 69.1h24.7M324.3 68.2l-3.8 .9 3.8 1M28.2 149.4l-.3 .8M28.9 149.4l-.4 .8M90.6 150.9h7.6l10 8.2"/>
<path d="M98.5 156.6h5.9M99.1 154.1l.7 2.5 .6-2.5M99.8 147.7v8.9M105.7 156.6h45.6v14.9h-45.6zM105.7 156.6h2.5M106.6 157.1l1.6 2-2.4-1.1M108.2 159.1h40.6v1.3h-40.6zM148.8 156.6h2.5M149.4 154.1l.7 2.5 .6-2.5M155.2 146.2h-5.1v10.4M165.8 144.6l-.3 .9M166.5 144.6l-.4 .9"/>
<path d="M98.5 171.5h5.9M99.1 174.1l.7-2.6 .6 2.6M99.8 171.5v8.9M108.2 161.7h40.6v1.2h-40.6zM108.2 164.2h40.6v1.3h-40.6zM108.2 166.8h40.6v1.2h-40.6zM148.8 166l8.5 4.8h5M151.3 166.7l-2.5-.7 1.9 1.8M342.9 215.9v40.6h76.1M419 215.9h-76.1v50.8h76.1M342.9 231.1h76.1M380.9 231.1v35.6"/>
<path d="M342.9 246.3h76.1M400 266.7v-10.2h-38.1v10.2h-19"/>
</g>
<g font-size="7.6">
<text x="236.5" y="126.9">ELEVATION VIEW</text>
<text x="93.8" y="205">SECTION VIEW</text>
</g>
<text font-size="5.1" x="105.5" y="215.6">(NOT TO SCALE)</text>
<text font-size="3.8" x="247.1" y="92.7">ABUTMENT</text>
<text font-size="3.7" x="12.7" y="269.5">[Academic use only]</text>
<g font-size="3">
<text x="336.7" y="54.5">SOLE</text>
<text x="335.4" y="61.3">ELASTOMERIC BEARING</text>
<text x="347.1" y="70.7">EXISTING BEARING SEAT</text>
<text x="369.9" y="220.7">BRIDGING THE GAP</text>
<text x="375.4" y="227.9">ENGINEERING</text>
</g>
<g font-size="2.3">
<text x="233.6" y="46.7">1</text>
<text x="238.6" y="46.7">in.</text>
<text x="387.8" y="234.5">ELASTOMERIC</text>
<text x="391.8" y="239.3">BEARING</text>
<text x="392.9" y="244.4">DETAIL</text>
</g>
<g font-size="2.2">
<text x="147.4" y="42">1 in. = 10 in.</text>
<text x="228.2" y="68.8" transform="rotate(-90 228.2 68.8)">5.875in</text>
<text x="156.4" y="147.2">3/16&quot; CLEAR ALL SIDES</text>
<text x="21" y="152">1/8&quot; THICK INTERNAL STEEL PLATES</text>
<text x="163.6" y="171.9">BONDED ELASTOMER LAYERS OF EQUAL THICKNESS</text>
</g>
<g font-size="2">
<text x="344.8" y="234.2">BRYCE CREEK BRIDGE</text>
<text x="352.2" y="239.7">BEGLEY ROAD</text>
<text x="345" y="245">CABELL COUNTY, WV</text>
<text x="390.5" y="251.3">SCALE SHOWN</text>
<text x="350" y="252.5">10 MARCH 2019</text>
<text x="391.7" y="255">ON DRAWING</text>
<text x="349.4" y="262.6">MSA</text>
<text x="369.3" y="263">BGE</text>
<text x="387.6" y="263">NMN</text>
<text x="407.9" y="263.2">109</text>
</g>
<text font-size="1.8" x="98.5" y="170.3" transform="rotate(-90 98.5 170.3)">5.875in</text>
<g font-size="1.4">
<text x="344.2" y="248.3">DATE</text>
<text x="381.6" y="248.3">SCALE</text>
<text x="344.2" y="258.5">DRAWN BY</text>
<text x="363.7" y="258.5">DESIGNED BY</text>
<text x="382.8" y="258.5">CHECKED BY</text>
<text x="402.5" y="258.5">SHEET</text>
</g>
</svg>
